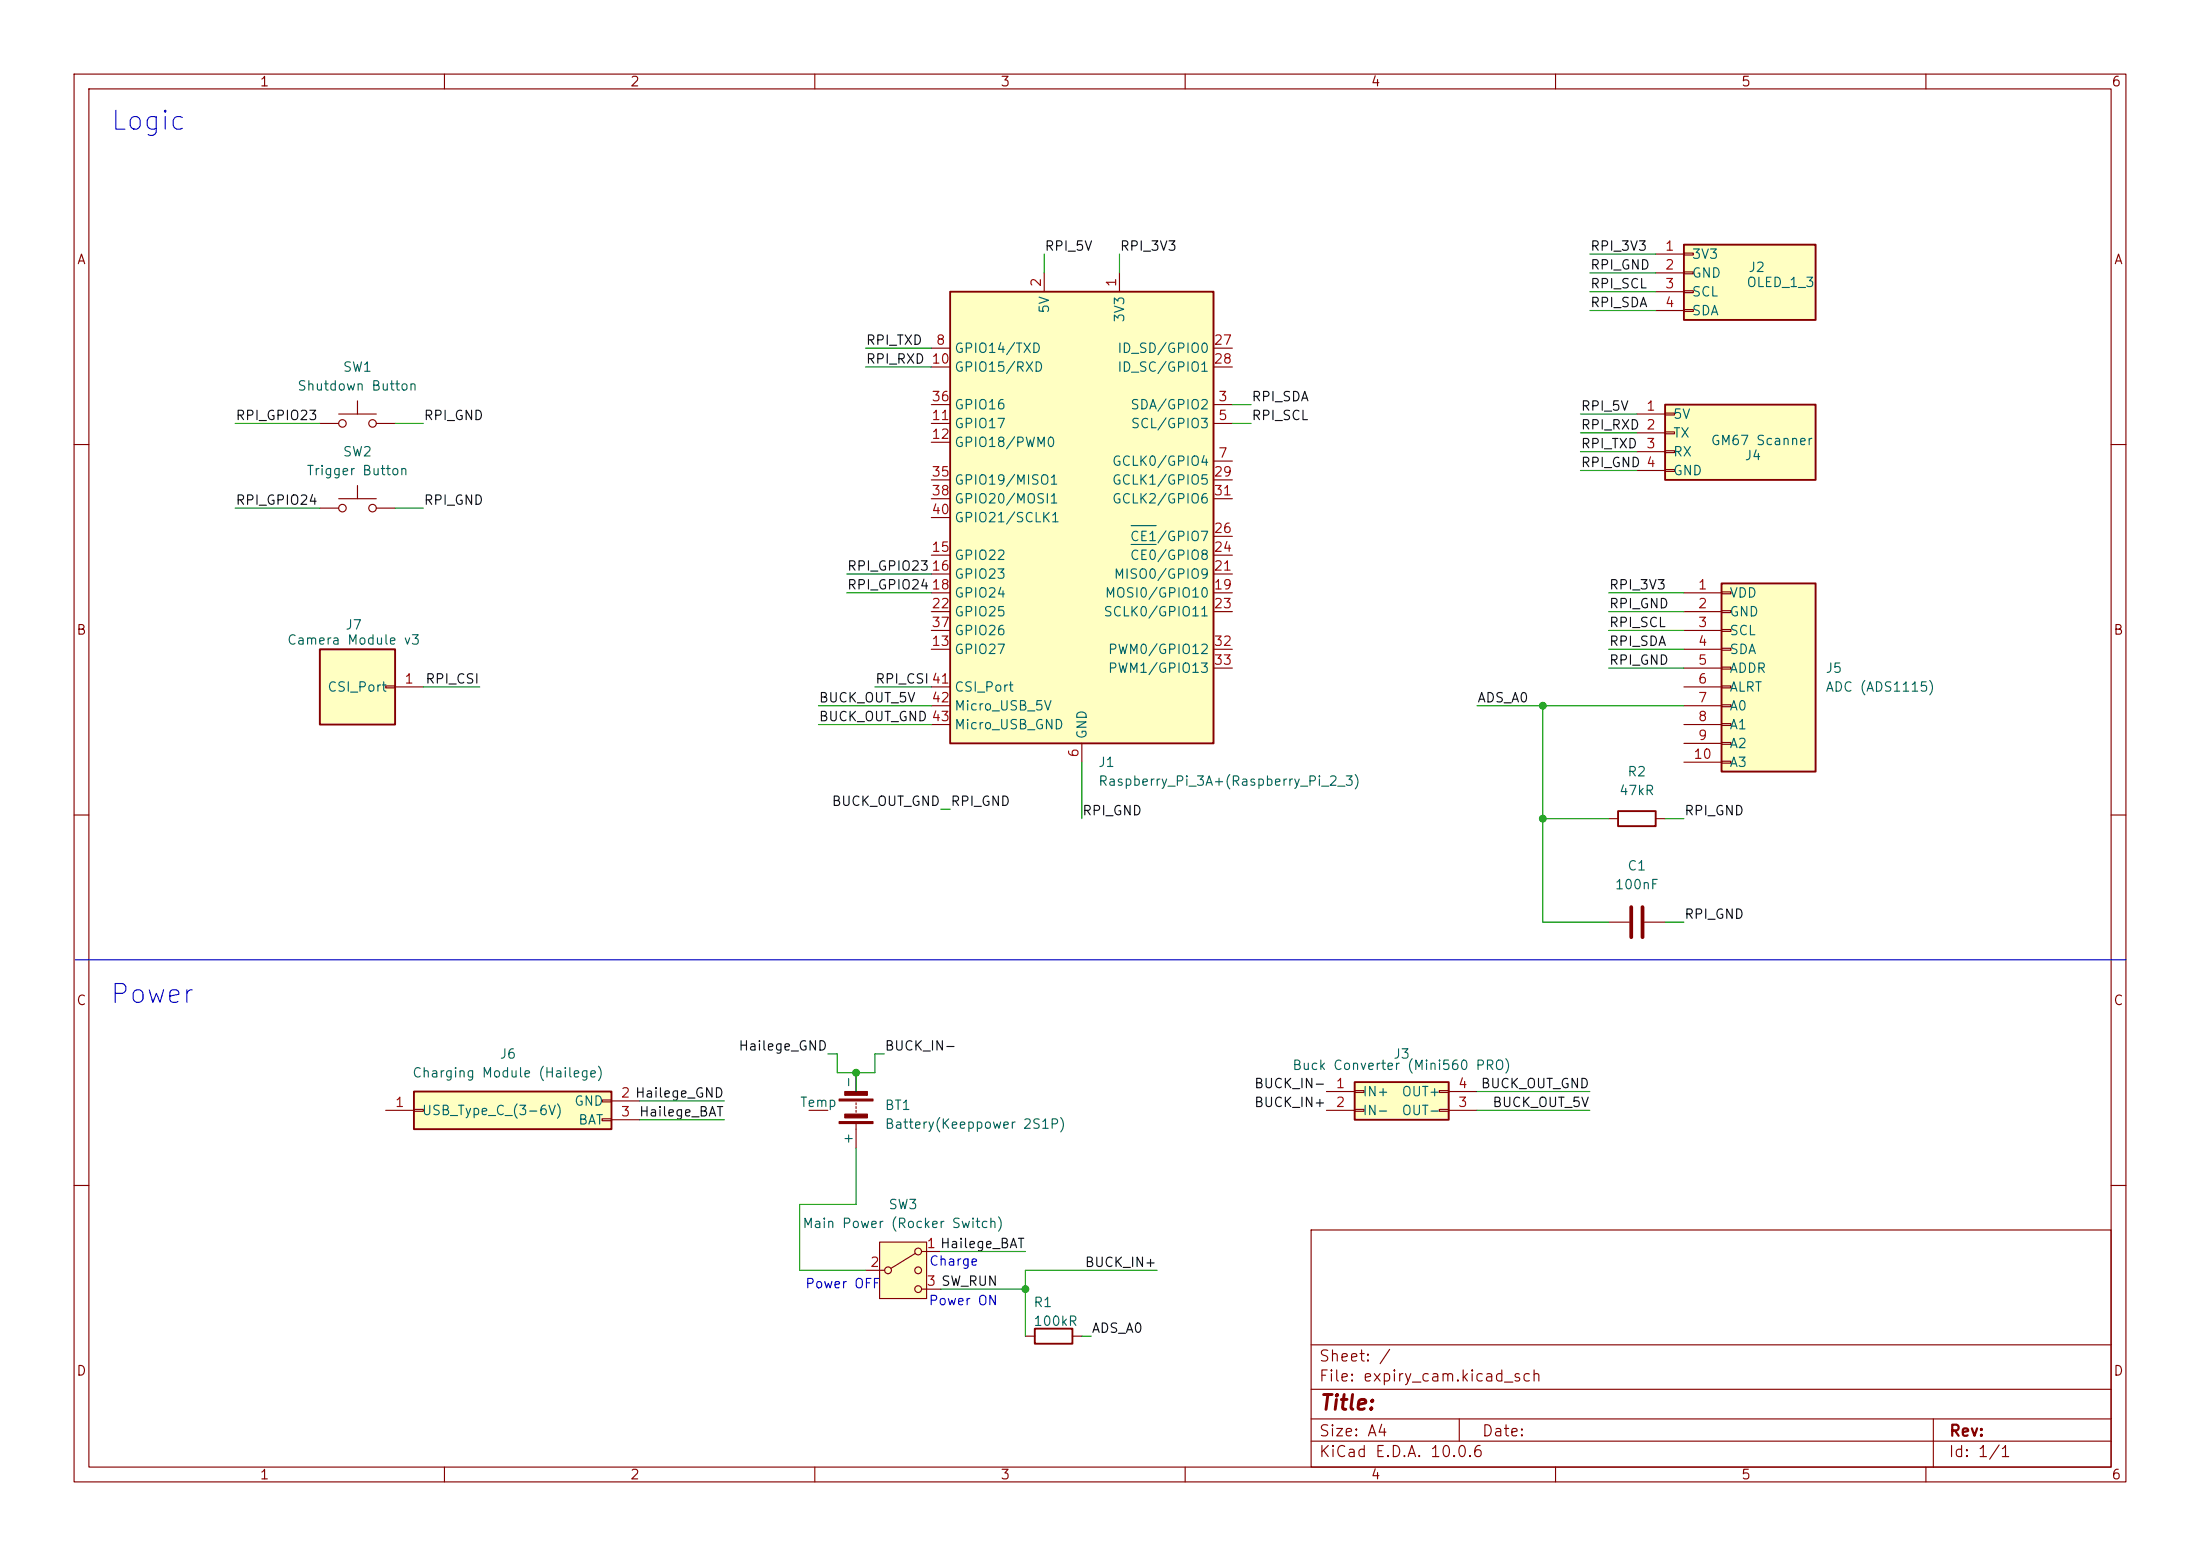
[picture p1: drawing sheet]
<svg xmlns="http://www.w3.org/2000/svg" width="297mm" height="210mm" viewBox="0 0 297 210" stroke-linecap="round" stroke-linejoin="round" font-family="sans-serif">
<g fill="none" stroke="#840000" stroke-width=".15">
<path d="M10 10h277v190h-277zM12 12h273v186h-273zM60 10v2M110 10v2M160 10v2M210 10v2M260 10v2M10 60h2M285 60h2M10 110h2M285 110h2M10 160h2"/>
<path d="M177 166h108v32h-108zM285 160h2M60 198v2M110 198v2M160 198v2M177 194.5h108M177 191.5h108M177 187.5h108M177 181.5h108M197 191.5v3M210 198v2M260 198v2"/>
<path d="M261 191.5v6.5"/>
</g>
<path d="M55.9 147.3h26.6v5.1h-26.6z" fill="#ffffc2"/>
<path d="M55.9 147.3h26.6v5.1h-26.6z" fill="none" stroke="#840000" stroke-width=".25"/>
<path d="M52.1 149.9h3.8M55.9 149.7h1.2v.3h-1.2zM81.3 148.5h1.2v.2h-1.2zM81.3 151h1.2v.3h-1.2zM82.5 148.6h3.9M82.5 151.1h3.9" fill="none" stroke="#840000" stroke-width=".15"/>
<path d="M128.3 39.4h35.5v60.9h-35.5z" fill="#ffffc2"/>
<path d="M128.3 39.4h35.5v60.9h-35.5zM218.4 109.5h5.1v2h-5.1zM139.7 179.3h5.1v2.1h-5.1z" fill="none" stroke="#840000" stroke-width=".25"/>
<g fill="none" stroke="#840000" stroke-width=".15">
<path d="M141 36.8v2.6M151.1 36.8v2.6M125.7 54.6h2.6M125.7 57.2h2.6M125.7 47h2.6M125.7 49.5h2.6M125.7 59.7h2.6M163.8 54.6h2.6M163.8 57.2h2.6M163.8 47h2.6M163.8 49.5h2.6M125.7 74.9h2.6"/>
<path d="M125.7 77.5h2.6M125.7 64.8h2.6M125.7 67.3h2.6M125.7 69.9h2.6M163.8 62.2h2.6M163.8 74.9h2.6M163.8 77.5h2.6M163.8 72.4h2.6M163.8 64.8h2.6M163.8 67.3h2.6M125.7 87.6h2.6M125.7 80h2.6"/>
<path d="M125.7 82.6h2.6M125.7 85.1h2.6M125.7 92.7h2.6M125.7 95.3h2.6M125.7 97.8h2.6M163.8 87.6h2.6M163.8 80h2.6M163.8 82.6h2.6M163.8 90.2h2.6M146 100.3v2.6M217.2 110.5h1.2M223.5 110.5h1.3"/>
<path d="M217.2 124.5h2.8M222 124.5h2.8M138.4 180.3h1.3M144.8 180.3h1.2"/>
</g>
<path d="M152.7 73.5h3.4M152.7 70.9h3.4" fill="none" stroke="#006464" stroke-width=".15"/>
<path d="M220.2 122.4v4.1M221.7 122.4v4.1" fill="none" stroke="#840000" stroke-width=".51"/>
<path d="M182.9 146.1h12.7v5h-12.7z" fill="#ffffc2"/>
<path d="M182.9 146.1h12.7v5h-12.7z" fill="none" stroke="#840000" stroke-width=".25"/>
<path d="M179.1 147.3h3.8M179.1 149.9h3.8M182.9 147.2h1.2v.2h-1.2zM182.9 149.7h1.2v.3h-1.2zM194.3 147.2h1.3v.2h-1.3zM194.3 149.7h1.3v.3h-1.3zM195.6 147.3h3.8M195.6 149.9h3.8" fill="none" stroke="#840000" stroke-width=".15"/>
<path d="M118.7 167.6h6.4v7.7h-6.4z" fill="#ffffc2"/>
<g fill="none" stroke="#840000" stroke-width=".15">
<path d="M109.2 149.9h2.6M115.6 144.8v2.5M115.6 148.8v.3M115.6 149.4v.2M115.6 149.9v.2M115.6 151.6v3.3M116.8 171.5h2.6M118.7 167.6h6.4v7.7h-6.4zM123.6 169.2l-3.3 2M124.5 168.9h2.5M124.5 174h2.5"/>
<circle cx="119.9" cy="171.5" r=".46"/>
<circle cx="124" cy="168.9" r=".46"/>
<circle cx="124" cy="174" r=".46"/>
<circle cx="124" cy="171.5" r=".46"/>
</g>
<g fill="#840000" stroke="#840000" stroke-width=".15">
<path d="M113.3 151.4h4.6v.2h-4.6z"/>
<path d="M113.3 148.3h4.6v.3h-4.6z"/>
<path d="M114 150.4h3.1v.5h-3.1z"/>
<path d="M114 147.3h3.1v.5h-3.1z"/>
</g>
<path d="M227.3 33h17.8v10.2h-17.8z" fill="#ffffc2"/>
<path d="M227.3 33h17.8v10.2h-17.8z" fill="none" stroke="#840000" stroke-width=".25"/>
<path d="M223.5 34.3h3.8M223.5 36.8h3.8M223.5 39.4h3.8M227.3 34.2h1.3v.2h-1.3zM227.3 36.7h1.3v.3h-1.3zM227.3 39.2h1.3v.3h-1.3zM223.5 41.9h3.8M227.3 41.8h1.3v.2h-1.3z" fill="none" stroke="#840000" stroke-width=".15"/>
<path d="M224.8 54.6h20.3v10.2h-20.3z" fill="#ffffc2"/>
<path d="M224.8 54.6h20.3v10.2h-20.3z" fill="none" stroke="#840000" stroke-width=".25"/>
<path d="M221 55.9h3.8M221 58.4h3.8M224.8 55.8h1.3v.2h-1.3zM224.8 58.3h1.3v.2h-1.3zM221 61h3.8M221 63.5h3.8M224.8 60.8h1.3v.3h-1.3zM224.8 63.4h1.3v.2h-1.3z" fill="none" stroke="#840000" stroke-width=".15"/>
<path d="M232.4 78.7h12.7v25.4h-12.7z" fill="#ffffc2"/>
<path d="M232.4 78.7h12.7v25.4h-12.7z" fill="none" stroke="#840000" stroke-width=".25"/>
<g fill="none" stroke="#840000" stroke-width=".15">
<path d="M232.4 79.9h1.3v.2h-1.3zM227.3 80h5.1M227.3 82.6h5.1M227.3 85.1h5.1M227.3 87.6h5.1M227.3 90.2h5.1M227.3 92.7h5.1M227.3 95.3h5.1M227.3 97.8h5.1M232.4 82.4h1.3v.3h-1.3zM232.4 85h1.3v.2h-1.3zM232.4 87.5h1.3v.3h-1.3z"/>
<path d="M232.4 90h1.3v.3h-1.3zM232.4 92.6h1.3v.2h-1.3zM232.4 95.1h1.3v.3h-1.3zM232.4 97.7h1.3v.2h-1.3zM227.3 100.3h5.1M227.3 102.9h5.1M232.4 100.2h1.3v.3h-1.3zM232.4 102.7h1.3v.3h-1.3z"/>
</g>
<path d="M43.2 87.6h10.1v10.2h-10.1z" fill="#ffffc2"/>
<path d="M43.2 87.6h10.1v10.2h-10.1z" fill="none" stroke="#840000" stroke-width=".25"/>
<g fill="none" stroke="#840000" stroke-width=".15">
<path d="M43.2 57.2h2.5M45.7 55.9h5.1M48.3 54.1v1.8M50.8 57.2h2.5M43.2 68.6h2.5M45.7 67.3h5.1M48.3 65.5v1.8M50.8 68.6h2.5M52.1 92.6h1.2v.2h-1.2zM53.3 92.7h3.8"/>
<circle cx="46.2" cy="57.2" r=".51"/>
<circle cx="50.3" cy="57.2" r=".51"/>
<circle cx="46.2" cy="68.6" r=".51"/>
<circle cx="50.3" cy="68.6" r=".51"/>
</g>
<path d="M10.2 129.5h276.8" fill="none" stroke="#0000c2" stroke-width=".15"/>
<g fill="none" stroke="#009600" stroke-width=".15">
<path d="M141 34.3v2.5M151.1 34.3v2.5M214.6 36.8h8.9M214.6 39.4h8.9M214.6 34.3h8.9M31.7 57.2h11.5M53.3 57.2h3.8M116.8 49.5h8.9M116.8 47h8.9M166.4 57.2h2.5M166.4 54.6h2.5M213.4 55.9h7.6"/>
<path d="M213.4 58.4h7.6M214.6 41.9h8.9M31.7 68.6h11.5M53.3 68.6h3.8M114.3 77.5h11.4M213.4 63.5h7.6M213.4 61h7.6M57.1 92.7h7.7M110.5 95.3h15.2M110.5 97.8h15.2M114.3 80h11.4M118.1 92.7h7.6"/>
<path d="M199.4 95.3h27.9M208.3 95.3v29.2h8.9M217.2 90.2h10.1M217.2 87.6h10.1M217.2 80h10.1M217.2 82.6h10.1M217.2 85.1h10.1M127 109.2h1.3M146 102.9v7.6M208.3 110.5h8.9M224.8 110.5h2.5M224.8 124.5h2.5"/>
<path d="M86.4 148.6h11.4M86.4 151.1h11.4M111.8 142.2h1.2v2.6h5.1v-2.6h1.3M115.6 144.8v2.5M115.6 154.9v7.7h-7.7v8.9h8.9M199.4 147.3h15.2M199.4 149.9h15.2M127 174h11.4M127 168.9h11.4M156.2 171.5h-17.8v8.8M146 180.3h1.3"/>
</g>
<g fill="#009600" stroke="#009600" stroke-width=".14">
<circle cx="208.3" cy="95.3" r=".46"/>
<circle cx="208.3" cy="110.5" r=".46"/>
<circle cx="138.4" cy="174" r=".46"/>
<circle cx="115.6" cy="144.8" r=".46"/>
</g>
<g font-size="2.5" fill="#0000c2">
<text x="14.8" y="18.2">Logic</text>
<text x="14.7" y="136.1">Power</text>
</g>
<text font-size="2" fill="#840000" x="178" y="190.8">Title:</text>
<g font-size="1.5" fill="#840000">
<text x="178" y="184.1">Sheet: /</text>
<text x="178" y="186.8">File: expiry_cam.kicad_sch</text>
<text x="178" y="197">KiCad E.D.A. 10.0.6</text>
<text x="178" y="194.2">Size: A4</text>
<text x="200" y="194.2">Date:</text>
<text x="263" y="197">Id: 1/1</text>
<text x="263" y="194.2">Rev:</text>
</g>
<g font-size="1.3" fill="#840000">
<text x="35" y="12">1</text>
<text x="85" y="12">2</text>
<text x="135" y="12">3</text>
<text x="185" y="12">4</text>
<text x="235" y="12">5</text>
<text x="285" y="12">6</text>
<text x="10.3" y="36">A</text>
<text x="285.3" y="36">A</text>
<text x="10.2" y="86">B</text>
<text x="285.2" y="86">B</text>
<text x="10.2" y="136">C</text>
<text x="285.2" y="136">C</text>
<text x="10.2" y="186">D</text>
<text x="285.2" y="186">D</text>
<text x="35" y="200">1</text>
<text x="85" y="200">2</text>
<text x="135" y="200">3</text>
<text x="185" y="200">4</text>
<text x="235" y="200">5</text>
<text x="285" y="200">6</text>
</g>
<g font-size="1.3" fill="#0f0f0f">
<text x="140.9" y="34.2">RPI_5V</text>
<text x="151.1" y="34.2">RPI_3V3</text>
<text x="214.6" y="34.2">RPI_3V3</text>
<text x="214.6" y="41.8">RPI_SDA</text>
<text x="214.6" y="36.7">RPI_GND</text>
<text x="214.6" y="39.2">RPI_SCL</text>
<text x="116.8" y="46.9">RPI_TXD</text>
<text x="116.8" y="49.4">RPI_RXD 10</text>
<text x="31.7" y="57">RPI_GPIO23</text>
<text x="57.1" y="57">RPI_GND</text>
<text x="168.9" y="54.5">RPI_SDA</text>
<text x="168.9" y="57">RPI_SCL</text>
<text x="213.3" y="55.8">RPI_5V</text>
<text x="213.3" y="58.3">RPI_RXD 2</text>
<text x="213.3" y="63.4">RPI_GND 4</text>
<text x="213.3" y="60.8">RPI_TXD</text>
<text x="31.7" y="68.5">RPI_GPIO24</text>
<text x="57.1" y="68.5">RPI_GND</text>
<text x="114.3" y="77.3">RPI_GPIO2316</text>
<text x="114.3" y="79.9">RPI_GPIO2418</text>
<text x="217.1" y="79.9">RPI_3V3</text>
<text x="217.1" y="82.4">RPI_GND</text>
<text x="217.1" y="87.5">RPI_SDA</text>
<text x="217.1" y="85">RPI_SCL</text>
<text x="57.3" y="92.6">RPI_CSI</text>
<text x="110.5" y="95.1">BUCK_OUT_5V</text>
<text x="118.1" y="92.6">RPI_CSI41</text>
<text x="199.4" y="95.1">ADS_A0</text>
<text x="217.1" y="90">RPI_GND</text>
<text x="110.5" y="97.7">BUCK_OUT_GND 43</text>
<text x="112.2" y="109.1">BUCK_OUT_GND</text>
<text x="128.2" y="109.1">RPI_GND</text>
<text x="146" y="110.4">RPI_GND</text>
<text x="227.3" y="110.4">RPI_GND</text>
<text x="227.3" y="124.3">RPI_GND</text>
<text x="99.6" y="142.1">Hailege_GND</text>
<text x="119.4" y="142.1">BUCK_IN-</text>
<text x="169.2" y="149.7">BUCK_IN+</text>
<text x="169.2" y="147.2">BUCK_IN-</text>
<text x="199.8" y="147.2">BUCK_OUT_GND</text>
<text x="201.4" y="149.7">BUCK_OUT_5V</text>
<text x="86.2" y="151">Hailege_BAT</text>
<text x="146.4" y="171.3">BUCK_IN+</text>
<text x="147.3" y="180.2">ADS_A0</text>
</g>
<g font-size="1.3" fill="#a90000">
<text x="224.7" y="34.2">1</text>
<text x="140.8" y="38.8" transform="rotate(-90 140.8 38.8)">2</text>
<text x="151" y="38.8" transform="rotate(-90 151 38.8)">1</text>
<text x="224.7" y="36.7">2</text>
<text x="224.7" y="39.2">3</text>
<text x="224.7" y="41.8">4</text>
<text x="126.3" y="46.9">8</text>
<text x="163.8" y="46.9">27</text>
<text x="163.8" y="49.4">28</text>
<text x="125.7" y="57">11</text>
<text x="125.7" y="59.6">12</text>
<text x="125.7" y="54.5">36</text>
<text x="164.4" y="54.5">3</text>
<text x="164.4" y="57">5</text>
<text x="222.2" y="55.7">1</text>
<text x="125.7" y="64.6">35</text>
<text x="163.8" y="64.6">29</text>
<text x="164.4" y="62.1">7</text>
<text x="222.2" y="60.8">3</text>
<text x="125.7" y="67.2">38</text>
<text x="125.7" y="69.7">40</text>
<text x="163.8" y="67.2">31</text>
<text x="125.7" y="74.8">15</text>
<text x="163.8" y="77.3">21</text>
<text x="163.8" y="74.8">24</text>
<text x="163.8" y="72.3">26</text>
<text x="125.7" y="82.4">22</text>
<text x="163.8" y="79.9">19</text>
<text x="163.8" y="82.4">23</text>
<text x="229.1" y="79.9">1</text>
<text x="229.1" y="82.4">2</text>
<text x="125.7" y="87.5">13</text>
<text x="125.7" y="85">37</text>
<text x="163.8" y="87.5">32</text>
<text x="229.1" y="85">3</text>
<text x="229.1" y="87.5">4</text>
<text x="54.5" y="92.6">1</text>
<text x="125.7" y="95.1">42</text>
<text x="163.8" y="90">33</text>
<text x="229.1" y="90">5</text>
<text x="229.1" y="92.6">6</text>
<text x="229.1" y="95.1">7</text>
<text x="229.1" y="97.7">8</text>
<text x="229.1" y="100.2">9</text>
<text x="145.9" y="102.3" transform="rotate(-90 145.9 102.3)">6</text>
<text x="228.5" y="102.7">10</text>
<text x="53.2" y="149.7">1</text>
<text x="83.7" y="148.5">2 Hailege_GND</text>
<text x="180.2" y="147.2">1</text>
<text x="180.2" y="149.7">2</text>
<text x="196.8" y="149.7">3</text>
<text x="196.8" y="147.2">4</text>
<text x="83.7" y="151">3</text>
<text x="117.4" y="171.3">2</text>
<text x="125" y="168.8">1 Hailege_BAT</text>
<text x="125" y="173.9">3 SW_RUN</text>
</g>
<g font-size="1.3" fill="#006464">
<text x="228.3" y="35.3">3V3</text>
<text x="228.3" y="37.8">GND</text>
<text x="228.3" y="40.3">SCL</text>
<text x="235.7" y="39.1">OLED_1_3</text>
<text x="236" y="37">J2</text>
<text x="128.8" y="48">GPIO14/TXD</text>
<text x="141.9" y="42.4" transform="rotate(-90 141.9 42.4)">5V</text>
<text x="150.8" y="48">ID_SD/GPIO0</text>
<text x="152.1" y="43.6" transform="rotate(-90 152.1 43.6)">3V3</text>
<text x="228.3" y="42.9">SDA</text>
<text x="40.1" y="53">Shutdown Button</text>
<text x="46.2" y="50.5">SW1</text>
<text x="128.8" y="50.5">GPIO15/RXD</text>
<text x="150.8" y="50.5">ID_SC/GPIO1</text>
<text x="128.8" y="58.1">GPIO17</text>
<text x="128.8" y="55.6">GPIO16</text>
<text x="152.5" y="55.6">SDA/GPIO2</text>
<text x="152.6" y="58.1">SCL/GPIO3</text>
<text x="225.8" y="56.8">5V</text>
<text x="225.8" y="59.4">TX</text>
<text x="41.3" y="64.5">Trigger Button</text>
<text x="46.2" y="61.9">SW2</text>
<text x="128.8" y="60.7">GPIO18/PWM0</text>
<text x="128.8" y="65.7">GPIO19/MISO1</text>
<text x="150" y="63.2">GCLK0/GPIO4</text>
<text x="150" y="65.7">GCLK1/GPIO5</text>
<text x="225.8" y="61.9">RX</text>
<text x="225.8" y="64.5">GND</text>
<text x="230.9" y="60.4">GM67 Scanner</text>
<text x="235.4" y="62.4">J4</text>
<text x="128.8" y="68.3">GPIO20/MOSI1</text>
<text x="128.8" y="70.8">GPIO21/SCLK1</text>
<text x="150" y="68.3">GCLK2/GPIO6</text>
<text x="128.8" y="75.9">GPIO22</text>
<text x="152.5" y="75.9">CE0/GPIO8</text>
<text x="152.5" y="73.4">CE1/GPIO7</text>
<text x="128.8" y="78.4">GPIO23</text>
<text x="128.8" y="81">GPIO24</text>
<text x="128.8" y="83.5">GPIO25</text>
<text x="148.9" y="83.5">SCLK0/GPIO11</text>
<text x="149.1" y="81">MOSI0/GPIO10</text>
<text x="150.3" y="78.4">MISO0/GPIO9</text>
<text x="233.4" y="81">VDD</text>
<text x="233.4" y="83.5">GND</text>
<text x="38.7" y="87.3">Camera Module v3</text>
<text x="46.5" y="85.3">J7</text>
<text x="128.8" y="88.6">GPIO27</text>
<text x="128.8" y="86.1">GPIO26</text>
<text x="149.5" y="88.6">PWM0/GPIO12</text>
<text x="233.4" y="86.1">SCL</text>
<text x="233.4" y="88.6">SDA</text>
<text x="44.1" y="93.7">CSI_Port</text>
<text x="128.8" y="93.7">CSI_Port</text>
<text x="149.5" y="91.1">PWM1/GPIO13</text>
<text x="233.4" y="91.1">ADDR</text>
<text x="233.4" y="93.7">ALRT</text>
<text x="246.4" y="91.1">J5</text>
<text x="246.4" y="93.7">ADC (ADS1115)</text>
<text x="128.8" y="96.2">Micro_USB_5V</text>
<text x="128.8" y="98.8">Micro_USB_GND</text>
<text x="147" y="99.8" transform="rotate(-90 147 99.8)">GND</text>
<text x="233.4" y="96.2">A0</text>
<text x="233.4" y="98.8">A1</text>
<text x="233.4" y="101.3">A2</text>
<text x="148.2" y="103.8">J1</text>
<text x="148.2" y="106.4">Raspberry_Pi_3A+(Raspberry_Pi_2_3)</text>
<text x="218.5" y="107.6">47kR</text>
<text x="219.6" y="105.1">R2</text>
<text x="233.4" y="103.8">A3</text>
<text x="219.6" y="117.8">C1</text>
<text x="217.9" y="120.3">100nF</text>
<text x="67.4" y="143.2">J6</text>
<text x="188" y="143.2">J3</text>
<text x="55.6" y="145.7">Charging Module (Hailege)</text>
<text x="77.4" y="149.6">GND</text>
<text x="107.9" y="149.7">Temp</text>
<text x="115.4" y="147" transform="rotate(-90 115.4 147)">-</text>
<text x="174.4" y="144.7">Buck Converter (Mini560 PRO)</text>
<text x="183.9" y="148.3">IN+</text>
<text x="189.1" y="148.3">OUT+</text>
<text x="56.9" y="150.8">USB_Type_C_(3-6V)</text>
<text x="78" y="152.1">BAT</text>
<text x="115.4" y="154.6" transform="rotate(-90 115.4 154.6)">+</text>
<text x="119.4" y="150.1">BT1</text>
<text x="119.4" y="152.7">Battery(Keeppower 2S1P)</text>
<text x="183.9" y="150.8">IN-</text>
<text x="189.1" y="150.8">OUT-</text>
<text x="108.2" y="166.1">Main Power (Rocker Switch)</text>
<text x="119.9" y="163.5">SW3</text>
<text x="139.4" y="176.7">R1</text>
<text x="139.4" y="179.3">100kR</text>
</g>
<g font-size="1.3" fill="#0000c2">
<text x="125.4" y="171.1">Charge</text>
<text x="108.6" y="174.2">Power OFF</text>
<text x="125.3" y="176.5">Power ON</text>
</g>
</svg>
